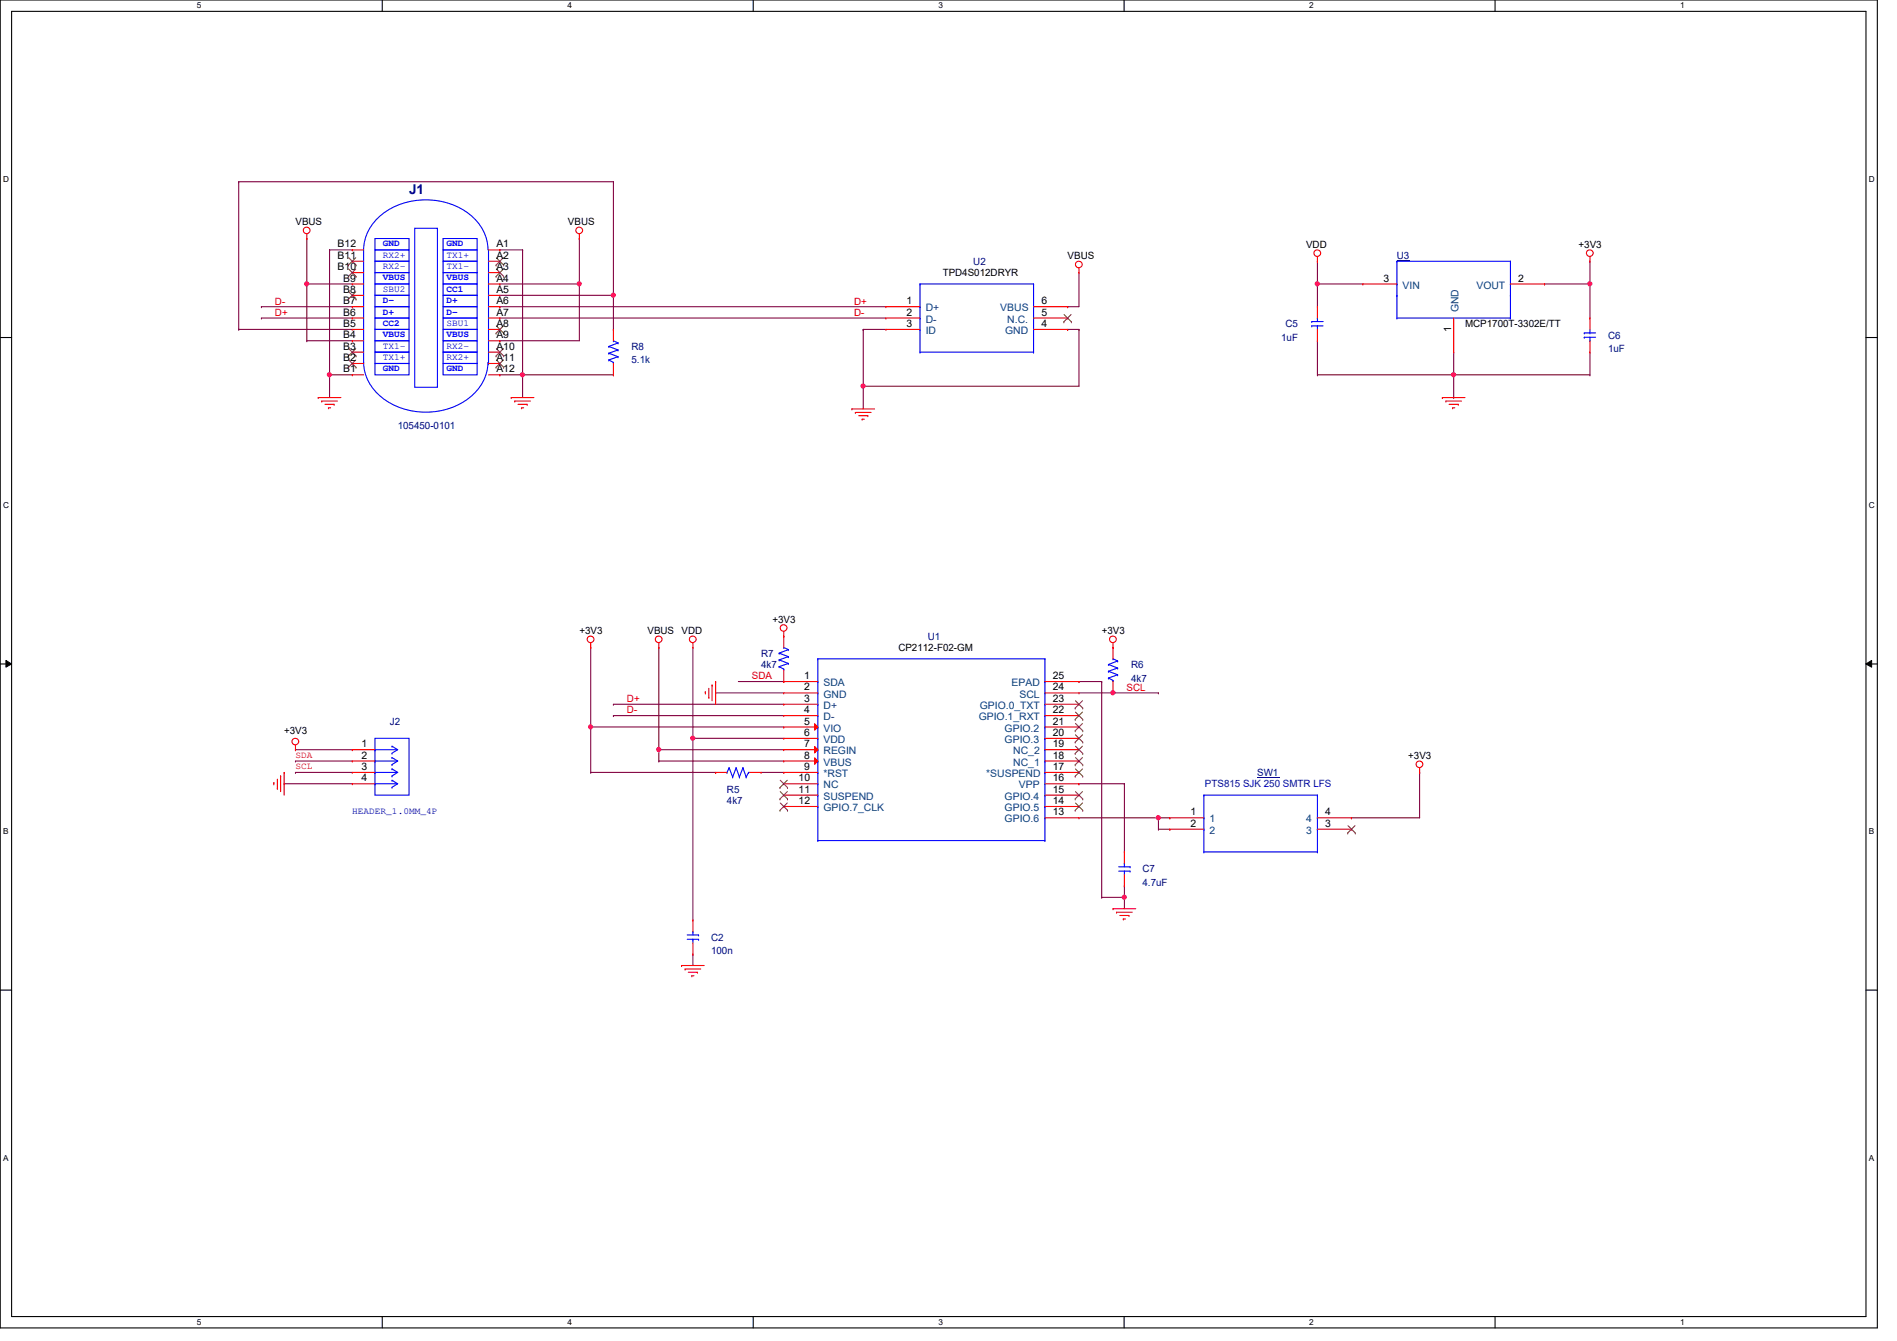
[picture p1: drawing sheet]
<svg xmlns="http://www.w3.org/2000/svg" width="297mm" height="210mm" viewBox="0 0 297 210" stroke-linecap="round" stroke-linejoin="round" font-family="sans-serif">
<path d="M0 0h294v207.9h-294zM1.8 1.8h290.4v204.3h-290.4z" fill="none" stroke="#000" stroke-width=".17"/>
<g fill="#fff">
<path d="M30.8 .2h.7v1.4h-.7z"/>
<path d="M30.8 206.2h.7v1.4h-.7z"/>
</g>
<path d="M59.9 0v1.8M59.9 206.1v1.8" fill="none" stroke="#000" stroke-width=".17"/>
<g fill="#fff">
<path d="M88.9 .2h.6v1.4h-.6z"/>
<path d="M88.9 206.2h.6v1.4h-.6z"/>
</g>
<path d="M117.9 0v1.8M117.9 206.1v1.8" fill="none" stroke="#000" stroke-width=".17"/>
<g fill="#fff">
<path d="M146.9 .2h.7v1.4h-.7z"/>
<path d="M146.9 206.2h.7v1.4h-.7z"/>
</g>
<path d="M176 0v1.8M176 206.1v1.8" fill="none" stroke="#000" stroke-width=".17"/>
<g fill="#fff">
<path d="M205 .2h.7v1.4h-.7z"/>
<path d="M205 206.2h.7v1.4h-.7z"/>
</g>
<path d="M234.1 0v1.8M234.1 206.1v1.8" fill="none" stroke="#000" stroke-width=".17"/>
<g fill="#fff">
<path d="M263.1 .2h.7v1.4h-.7z"/>
<path d="M263.1 206.2h.7v1.4h-.7z"/>
<path d="M.5 27.3h.9v1.4h-.9z"/>
<path d="M292.6 27.3h.9v1.4h-.9z"/>
<path d="M.5 78.4h.9v1.4h-.9z"/>
<path d="M292.6 78.4h.9v1.4h-.9z"/>
</g>
<path d="M0 52.8h1.8M292.2 52.8h1.8" fill="none" stroke="#000" stroke-width=".17"/>
<g fill="#fff">
<path d="M.5 129.5h.8v1.4h-.8z"/>
<path d="M292.6 129.5h.9v1.4h-.9z"/>
</g>
<path d="M0 103.9h1.8M292.2 103.9h1.8" fill="none" stroke="#000" stroke-width=".17"/>
<path d="M.9 103.4l.9 .5-.9 .5zM292.2 103.9l.9-.5v1z" fill="#000"/>
<path d="M.9 103.4l.9 .5-.9 .5zM292.2 103.9l.9-.5v1z" fill="none" stroke="#000" stroke-width=".16"/>
<g fill="#fff">
<path d="M.5 180.5h.8v1.4h-.8z"/>
<path d="M292.6 180.5h.9v1.4h-.9z"/>
</g>
<path d="M0 155h1.8M292.2 155h1.8" fill="none" stroke="#000" stroke-width=".17"/>
<path d="M58.7 115.6h5.3v8.9h-5.3z" fill="none" stroke="#00f" stroke-width=".17"/>
<path d="M103.2 119.1h.1M103.2 117.3h.1M103.2 119.1h19.5M103.2 117.3v1.8M168.9 108.5h5.4M174.3 108.5h.1" fill="none" stroke="#800040" stroke-width=".17"/>
<circle cx="174.3" cy="108.4" r=".32" fill="#f0f"/>
<circle cx="174.3" cy="108.4" r=".32" fill="none" stroke="#f0f" stroke-width=".17"/>
<path d="M92.5 113.8h30.2M108.5 115.6h.1M108.5 101.3v14.3M122.7 113.8h.1" fill="none" stroke="#800040" stroke-width=".17"/>
<circle cx="108.5" cy="115.5" r=".32" fill="#f0f"/>
<circle cx="108.5" cy="115.5" r=".32" fill="none" stroke="#f0f" stroke-width=".17"/>
<g fill="none" stroke="#800040" stroke-width=".17">
<path d="M135.2 51.6h.1M135.2 51.6v8.9M135.2 60.5h.1M135.2 60.5h33.7M96.1 112h.1M96.1 110.2h.1M96.1 112h26.6M96.1 110.2h26.6M108.5 115.6h.1M108.5 115.6h14.2M108.5 115.6v28.4M112.1 108.5h.1"/>
<path d="M112.1 108.5h10.6M108.5 144h.1M108.5 149.4h.1M108.5 149.4v1.7"/>
</g>
<circle cx="135.1" cy="60.4" r=".32" fill="#f0f"/>
<circle cx="135.1" cy="60.4" r=".32" fill="none" stroke="#f0f" stroke-width=".17"/>
<g fill="none" stroke="#800040" stroke-width=".17">
<path d="M51.6 39.1h.1M51.6 39.1h3.6M51.6 39.1v19.6M78.3 49.8h.1M78.3 48h.1M78.3 49.8h60.4M78.3 48h60.4M135.2 51.6h.1M135.2 51.6h3.5M168.9 51.6h.1M168.9 51.6v8.9M211.6 128h.1"/>
<path d="M222.3 120.9h.1M222.3 120.9v7.1h-10.7"/>
</g>
<circle cx="51.6" cy="58.6" r=".32" fill="#f0f"/>
<circle cx="51.6" cy="58.6" r=".32" fill="none" stroke="#f0f" stroke-width=".17"/>
<path d="M78.3 39.1h.1M78.3 39.1h3.5M81.8 39.1h.1M81.8 39.1v19.6M51.6 58.7h.1M51.6 58.7h3.6M51.6 58.7v3.5" fill="none" stroke="#800040" stroke-width=".17"/>
<circle cx="81.8" cy="58.6" r=".32" fill="#f0f"/>
<circle cx="81.8" cy="58.6" r=".32" fill="none" stroke="#f0f" stroke-width=".17"/>
<g fill="none" stroke="#800040" stroke-width=".17">
<path d="M48 37.3h.1M48 37.3v7.1M48 53.3h.1M48 53.3h7.2M78.3 58.7h.1M78.3 44.4h.1M78.3 53.3h.1M78.3 58.7h3.5M78.3 44.4h12.4M81.8 58.7h.1M81.8 58.7v3.5M90.7 44.4h.1"/>
<path d="M90.7 44.4v8.9h-12.4"/>
</g>
<circle cx="48" cy="44.4" r=".32" fill="#f0f"/>
<circle cx="48" cy="44.4" r=".32" fill="none" stroke="#f0f" stroke-width=".17"/>
<path d="M90.7 37.3h.1M90.7 37.3v7.1" fill="none" stroke="#800040" stroke-width=".17"/>
<circle cx="90.7" cy="44.4" r=".32" fill="#f0f"/>
<circle cx="90.7" cy="44.4" r=".32" fill="none" stroke="#f0f" stroke-width=".17"/>
<g fill="none" stroke="#800040" stroke-width=".17">
<path d="M40.9 48h.1M40.9 49.8h.1M40.9 48h14.3M40.9 49.8h14.3M48 44.4h.1M48 44.4h7.2M48 44.4v8.9M167.2 48h.1M167.2 51.6h.1M167.2 51.6h1.7M168.9 42.7h.1M168.9 42.7v5.3h-1.7"/>
<path d="M135.2 60.5h.1M135.2 60.5v3.5M103.2 101.3h.1M103.2 101.3v16M168.9 122.7h.1M168.9 122.7h7.2M168.9 128h12.5M176.1 122.7h.1M176.1 122.7v10.6M181.4 128h.1"/>
</g>
<circle cx="103.1" cy="117.3" r=".32" fill="#f0f"/>
<circle cx="103.1" cy="117.3" r=".32" fill="none" stroke="#f0f" stroke-width=".17"/>
<g fill="none" stroke="#800040" stroke-width=".17">
<path d="M103.2 117.3h.1M103.2 117.3h19.5M115.6 106.7h7.1M122.7 106.7h.1M168.9 106.7h.1M168.9 106.7h3.6M172.5 106.7h.1M172.5 106.7v33.8M176.1 138.7h.1M176.1 138.7v3.5M172.5 140.5h.1M172.5 140.5h3.6"/>
<path d="M176.1 140.5h.1"/>
</g>
<circle cx="176" cy="140.4" r=".32" fill="#f0f"/>
<circle cx="176" cy="140.4" r=".32" fill="none" stroke="#f0f" stroke-width=".17"/>
<path d="M241.8 44.4h.1M249 40.9h.1M249 40.9v3.5h-7.2" fill="none" stroke="#800040" stroke-width=".17"/>
<circle cx="248.9" cy="44.4" r=".32" fill="#f0f"/>
<circle cx="248.9" cy="44.4" r=".32" fill="none" stroke="#f0f" stroke-width=".17"/>
<path d="M206.3 40.9h.1M206.3 44.4h.1M206.3 40.9v3.5M206.3 44.4h7.1M249 44.4h.1M249 44.4v5.4" fill="none" stroke="#800040" stroke-width=".17"/>
<circle cx="206.3" cy="44.4" r=".32" fill="#f0f"/>
<circle cx="206.3" cy="44.4" r=".32" fill="none" stroke="#f0f" stroke-width=".17"/>
<path d="M206.3 44.4h.1M206.3 58.7h.1M206.3 44.4v3.6M206.3 53.3v5.4M206.3 58.7h21.3M227.6 58.7h.1M227.6 55.1v3.6" fill="none" stroke="#800040" stroke-width=".17"/>
<circle cx="227.6" cy="58.6" r=".32" fill="#f0f"/>
<circle cx="227.6" cy="58.6" r=".32" fill="none" stroke="#f0f" stroke-width=".17"/>
<path d="M227.6 58.7h.1M227.6 58.7v3.5M227.6 58.7h21.4M249 58.7h.1M249 55.1v3.6M227.6 62.2h.1M181.4 129.8h.1M181.4 129.8h1.8M183.2 129.8h.1M183.2 128h.1M183.2 128h-1.8v1.8" fill="none" stroke="#800040" stroke-width=".17"/>
<circle cx="181.4" cy="128" r=".32" fill="#f0f"/>
<circle cx="181.4" cy="128" r=".32" fill="none" stroke="#f0f" stroke-width=".17"/>
<path d="M92.5 101.3h.1M92.5 101.3v12.5" fill="none" stroke="#800040" stroke-width=".17"/>
<circle cx="92.5" cy="113.8" r=".32" fill="#f0f"/>
<circle cx="92.5" cy="113.8" r=".32" fill="none" stroke="#f0f" stroke-width=".17"/>
<g fill="none" stroke="#800040" stroke-width=".17">
<path d="M37.4 28.4h.1M37.4 28.4v23.2M37.4 28.4h58.7M96.1 28.4h.1M96.1 28.4v23.2M37.4 51.6h.1M37.4 51.6h17.8M78.3 46.2h17.8M81.8 58.7h14.3M96.1 46.2h.1M96.1 51.6h.1M96.1 58.7h.1"/>
<path d="M46.3 117.3h.1M46.3 119.1h.1M46.3 117.3h8.9M46.3 119.1h8.9M92.5 113.8v7.1M44.5 122.7h.1M44.5 122.7h10.7M46.3 120.9h.1M46.3 120.9h8.9M92.5 120.9h.1M92.5 120.9h19.6M112.1 120.9h.1"/>
<path d="M119.2 120.9h3.5M122.7 120.9h.1"/>
</g>
<circle cx="96" cy="46.2" r=".32" fill="#f0f"/>
<circle cx="96" cy="46.2" r=".32" fill="none" stroke="#f0f" stroke-width=".17"/>
<path d="M174.3 108.5h7.1M181.4 108.5h.1" fill="none" stroke="#800040" stroke-width=".17"/>
<g fill="none" stroke="#f00" stroke-width=".17">
<path d="M48 37.3h.1M48 36.6v.7M55.2 39.1h.1M55.2 39.1h1.7M76.5 39.1h1.8M78.3 39.1h.1M90.7 37.3h.1M90.7 36.6v.7M55.2 58.7h.1M55.2 55.1h.1M55.2 53.3h.1M55.2 51.6h.1"/>
<path d="M55.2 49.8h.1M55.2 48h.1M55.2 46.2h.1M55.2 44.4h.1M55.2 42.7h.1M55.2 40.9h.1M55.2 56.9h.1M55.2 40.9h1.7M55.2 42.7h1.7M55.2 44.4h1.7M55.2 46.2h1.7M55.2 48h1.7"/>
<path d="M55.2 49.8h1.7M55.2 51.6h1.7M55.2 53.3h1.7M55.2 55.1h1.7M55.2 56.9h1.7M55.2 58.7h1.7M76.5 40.9h1.8M76.5 42.7h1.8M76.5 44.4h1.8M76.5 46.2h1.8M76.5 48h1.8M76.5 49.8h1.8"/>
<path d="M76.5 51.6h1.8M76.5 53.3h1.8M76.5 55.1h1.8M76.5 56.9h1.8M76.5 58.7h1.8M78.3 40.9h.1M78.3 42.7h.1M78.3 44.4h.1M78.3 46.2h.1M78.3 48h.1M78.3 49.8h.1M78.3 51.6h.1"/>
<path d="M78.3 53.3h.1M78.3 55.1h.1M78.3 56.9h.1M78.3 58.7h.1M96.1 51.6h.1M96.1 58.7h.1M96.1 51.6v1.7M96.1 56.9v1.8M138.7 48h.1M138.7 49.8h.1M138.7 51.6h.1M138.7 48h5.4"/>
<path d="M138.7 49.8h5.4M138.7 51.6h5.4M161.8 48h5.4M161.8 49.8h5.4M161.8 51.6h5.4M167.2 51.6h.1M167.2 49.8h.1M167.2 48h.1M168.9 42.7h.1M168.9 42v.7M206.3 40.9h.1M206.3 53.3h.1"/>
<path d="M206.3 48h.1M206.3 40.2v.7M206.3 48v1.8M206.3 51.6v1.7M249 40.9h.1M249 49.8h.1M249 55.1h.1M249 40.2v.7M249 49.8v1.8M249 53.3v1.8M49.8 62.2h.1M49.8 62.2h3.6"/>
<path d="M50.4 62.8h.1M50.4 62.8h2.4M50.9 63.3h1.4M51.4 63.8h.1M51.4 63.8h.4M52.3 63.3h.1M80 62.2h.1M80 62.2h3.6M80.6 62.8h.1M80.6 62.8h2.5M81.1 63.3h1.4M81.7 63.8h.1"/>
<path d="M81.7 63.8h.3M82.5 63.3h.1M133.4 64h.1M133.4 64h3.5M133.9 64.6h.1M133.9 64.6h2.5M134.4 65.1h1.5M135 65.6h.1M135 65.6h.3M135.9 65.1h.1M225.8 62.2h.1M225.8 62.2h3.6"/>
<path d="M226.4 62.8h.1M226.4 62.8h2.5M226.9 63.3h1.4M227.5 63.8h.1M227.5 63.8h.3M228.3 63.3h.1M122.7 99.6h.1M122.7 98.8v.8M46.3 117.3h.1M46.3 116.6v.7M55.2 117.3h.1M55.2 119.1h.1"/>
<path d="M55.2 117.3h3.5M55.2 119.1h3.5M92.5 101.3h.1M92.5 100.6v.7M103.2 101.3h.1M103.2 100.6v.7M108.5 101.3h.1M108.5 100.6v.7M110.4 108.3h.1M110.4 108.3v.3M111 109.2h.1M111 107.7v1.5"/>
<path d="M111.5 107.2h.1M111.5 107.2v2.5M112.1 106.7h.1M112.1 106.7v3.5M122.7 106.7h.1M122.7 108.5h.1M122.7 110.2h.1M122.7 112h.1M122.7 106.7h5.4M122.7 108.5h5.4M122.7 110.2h5.4M122.7 112h5.4"/>
<path d="M174.3 101.3h.1M174.3 100.6v.7M42.9 122.5h.1M42.9 122.5v.4M43.4 123.4h.1M43.4 122v1.4M43.9 121.5h.1M43.9 121.5v2.4M44.5 120.9h.1M44.5 120.9v3.6M55.2 120.9h.1M55.2 122.7h.1"/>
<path d="M55.2 120.9h3.5M55.2 122.7h3.5M112.1 120.9h.1M112.1 120.9h1.7M117.4 120.9h1.8M119.2 120.9h.1M176.1 138.7h.1M176.1 133.3h.1M176.1 133.3v1.8M176.1 136.9v1.8M222.3 120.9h.1M222.3 120.2v.7"/>
<path d="M106.7 151.1h.1M106.7 151.1h3.6M107.3 151.7h.1M107.3 151.7h2.4M107.8 152.2h1.4M108.3 152.7h.1M108.3 152.7h.4M109.2 152.2h.1M174.3 142.2h.1M174.3 142.2h3.5M174.8 142.8h.1M174.8 142.8h2.5"/>
<path d="M175.3 143.3h1.5M175.9 143.8h.1M175.9 143.8h.3M176.8 143.3h.1"/>
<circle cx="48" cy="36.1" r=".52"/>
<circle cx="90.7" cy="36.1" r=".52"/>
<circle cx="206.3" cy="39.6" r=".52"/>
<circle cx="248.9" cy="39.6" r=".52"/>
<circle cx="168.9" cy="41.4" r=".52"/>
<circle cx="122.7" cy="98.3" r=".52"/>
<circle cx="46.3" cy="116.1" r=".52"/>
<circle cx="92.5" cy="100.1" r=".52"/>
<circle cx="103.1" cy="100.1" r=".52"/>
<circle cx="108.5" cy="100.1" r=".52"/>
<circle cx="174.3" cy="100.1" r=".52"/>
<circle cx="222.3" cy="119.6" r=".52"/>
</g>
<g fill="none" stroke="#00f" stroke-width=".17">
<path d="M58.7 37.3h5.3v1.8h-5.3zM58.7 39.1h5.3v1.8h-5.3zM64.9 35.7h3.6v24.9h-3.6zM69.4 37.3h5.3v1.8h-5.3zM69.4 39.1h5.3v1.8h-5.3zM76.4 39.1a7.7 7.7 0 0 0-4.8-6.8 11.4 11.4 0 0 0-12.6 2 7.1 7.1 0 0 0-2.1 4.8v17.6M76.5 39.1v17.8M56.9 56.7h.1M56.9 56.7a7.8 7.8 0 0 0 4.9 6.8 11.4 11.4 0 0 0 12.5-2 7 7 0 0 0 2.1-4.8M58.7 40.9h5.3v1.8h-5.3zM58.7 42.7h5.3v1.7h-5.3zM58.7 44.4h5.3v1.8h-5.3z"/>
<path d="M58.7 46.2h5.3v1.8h-5.3zM58.7 48h5.3v1.8h-5.3zM58.7 49.8h5.3v1.8h-5.3zM58.7 51.6h5.3v1.7h-5.3zM58.7 53.3h5.3v1.8h-5.3zM58.7 55.1h5.3v1.8h-5.3zM58.7 56.9h5.3v1.8h-5.3zM69.4 40.9h5.3v1.8h-5.3zM69.4 42.7h5.3v1.7h-5.3zM69.4 44.4h5.3v1.8h-5.3zM69.4 46.2h5.3v1.8h-5.3zM69.4 48h5.3v1.8h-5.3z"/>
<path d="M69.4 49.8h5.3v1.8h-5.3zM69.4 51.6h5.3v1.7h-5.3zM69.4 53.3h5.3v1.8h-5.3zM69.4 55.1h5.3v1.8h-5.3zM69.4 56.9h5.3v1.8h-5.3zM76.5 56.9h.1M95.3 56.3h.1M95.3 55.3h.1M95.3 54.2h.1M95.3 56.3l.8 .4M95.3 55.3l1.5 .5M95.3 54.2l1.5 .6"/>
<path d="M96.1 53.3h.1M96.1 56.7h.1M96.1 53.3l.7 .4M96.1 56.7v.2M96.8 55.8h.1M96.8 54.8h.1M96.8 53.7h.1M96.8 55.8l-1.5 .5M96.8 54.8l-1.5 .5M96.8 53.7l-1.5 .5M144.1 55.1h.1M144.1 44.4h.1"/>
<path d="M144.1 48h.1M144.1 49.8h.1M144.1 51.6h.1M144.1 44.4v10.7M144.1 55.1h17.7M144.1 44.4h17.7M161.8 55.1h.1M161.8 44.4h.1M161.8 51.6h.1M161.8 49.8h.1M161.8 48h.1M161.8 44.4v10.7"/>
<path d="M205.4 51h.1M205.4 50.3h.1M205.4 51h1.8M205.4 50.3h1.8M206.3 49.8h.1M206.3 51h.1M206.3 49.8v.5M206.3 51v.6M248.1 52.1h.1M248.1 52.8h.1M248.1 52.1h1.7M248.1 52.8h1.7"/>
<path d="M249 53.3h.1M249 52.1h.1M249 51.6v.5M249 52.8v.5M58.7 117.3h.1M58.7 119.1h.1M58.7 117.3h3.6M58.7 119.1h3.6M61.4 116.8h.1M61.4 118.6h.1M61.4 117.9h.1M61.4 119.7h.1"/>
<path d="M61.4 116.8l.9 .5M61.4 118.6l.9 .5M62.3 117.3l-.9 .6M62.3 119.1l-.9 .6M128.1 103.1h.1M128.1 106.7h.1M128.1 108.5h.1M128.1 110.2h.1M128.1 112h.1M128.1 113.8h.1M128.1 115.6h.1M128.1 117.3h.1"/>
<path d="M128.1 119.1h.1M128.1 103.1v28.5M128.1 103.1h35.5M163.6 103.1h.1M163.6 119.1h.1M163.6 117.3h.1M163.6 115.6h.1M163.6 113.8h.1M163.6 112h.1M163.6 110.2h.1M163.6 108.5h.1M163.6 106.7h.1"/>
<path d="M163.6 103.1v28.5M58.7 120.9h.1M58.7 122.7h.1M58.7 120.9h3.6M58.7 122.7h3.6M61.4 120.4h.1M61.4 122.1h.1M61.4 121.5h.1M61.4 123.2h.1M61.4 120.4l.9 .5M61.4 122.1l.9 .6M62.3 120.9l-.9 .6"/>
<path d="M62.3 122.7l-.9 .5M113.8 120.9h.1M114.2 120.2h.1M114.2 120.2l.5 1.4M114.2 120.2l-.4 .7M114.7 121.6h.1M115.3 120.2h.1M115.3 120.2l.5 1.4M115.3 120.2l-.6 1.4M115.8 121.6h.1M116.3 120.2h.1M116.3 120.2l.5 1.4"/>
<path d="M116.3 120.2l-.5 1.4M116.8 121.6h.1M117.2 120.9h.1M117.2 120.9h.2M117.2 120.9l-.4 .7M128.1 131.6h.1M128.1 120.9h.1M128.1 122.7h.1M128.1 124.5h.1M128.1 126.2h.1M128.1 131.6h35.5M163.6 131.6h.1"/>
<path d="M163.6 128h.1M163.6 126.2h.1M163.6 124.5h.1M163.6 122.7h.1M163.6 120.9h.1M175.2 136.4h1.7M175.2 135.7h1.7M176.1 135.1h.1M176.1 136.4h.1M176.1 135.1v.6M176.1 136.4v.5M176.9 136.4h.1"/>
<path d="M176.9 135.7h.1"/>
</g>
<g fill="none" stroke="#804000" stroke-width=".16">
<path d="M54.6 55.7h.1M54.6 46.8h.1M54.6 43.3h.1M54.6 41.5h.1M54.6 57.5h.1M54.6 54.6l1.1 1.1M54.6 45.7l1.1 1.1M54.6 42.1l1.1 1.2M54.6 40.3l1.1 1.2M54.6 56.3l1.1 1.2M55.7 54.6l-1.1 1.1M55.7 45.7l-1.1 1.1"/>
<path d="M55.7 42.1l-1.1 1.2M55.7 40.3l-1.1 1.2M55.7 56.3l-1.1 1.2M55.7 55.7h.1M55.7 46.8h.1M55.7 43.3h.1M55.7 41.5h.1M55.7 57.5h.1M77.7 41.5h.1M77.7 43.3h.1M77.7 52.2h.1M77.7 55.7h.1"/>
<path d="M77.7 57.5h.1M77.7 40.3l1.2 1.2M77.7 42.1l1.2 1.2M77.7 51l1.2 1.2M77.7 54.6l1.2 1.1M77.7 56.3l1.2 1.2M78.8 40.3l-1.1 1.2M78.8 42.1l-1.1 1.2M78.8 51l-1.1 1.2M78.8 54.6l-1.1 1.1M78.8 56.3l-1.1 1.2M78.9 41.5h.1"/>
<path d="M78.9 43.3h.1M78.9 52.2h.1M78.9 55.7h.1M78.9 57.5h.1M166.6 50.4h.1M166.6 49.2l1.2 1.2M167.7 49.2l-1.1 1.2M167.8 50.4h.1"/>
</g>
<path d="M127.5 113.3l.6 .5-.6 .5z" fill="#f00"/>
<path d="M122.7 113.8h.1M122.7 115.6h.1M122.7 113.8h5.4M122.7 115.6h5.4M127.5 113.3l.6 .5-.6 .5z" fill="none" stroke="#f00" stroke-width=".17"/>
<path d="M127.5 116.8l.6 .5-.6 .6z" fill="#f00"/>
<path d="M122.7 117.3h.1M122.7 117.3h5.4M127.5 116.8l.6 .5-.6 .6z" fill="none" stroke="#f00" stroke-width=".17"/>
<path d="M127.5 118.6l.6 .5-.6 .5z" fill="#f00"/>
<g fill="none" stroke="#f00" stroke-width=".17">
<path d="M213.4 44.4h.1M213.4 44.4h5.3M227.6 55.1h.1M227.6 49.8v5.3M236.5 44.4h5.3M241.8 44.4h.1M122.7 99.6h.1M122.7 99.6v1.7M122.7 119.1h.1M122.7 106.7h.1M122.7 119.1h5.4M122.7 104.9v1.8"/>
<path d="M127.5 118.6l.6 .5-.6 .5zM163.6 119.1h5.3M163.6 117.3h5.3M163.6 115.6h5.3M163.6 113.8h5.3M163.6 112h5.3M163.6 110.2h5.3M163.6 108.5h5.3M163.6 106.7h5.3M168.9 119.1h.1M168.9 117.3h.1M168.9 115.6h.1"/>
<path d="M168.9 113.8h.1M168.9 112h.1M168.9 110.2h.1M168.9 108.5h.1M168.9 106.7h.1M174.3 101.3h.1M174.3 108.5h.1M174.3 101.3v1.8M174.3 106.7v1.8M122.7 120.9h.1M122.7 122.7h.1M122.7 124.5h.1"/>
<path d="M122.7 126.2h.1M122.7 120.9h5.4M122.7 122.7h5.4M122.7 124.5h5.4M122.7 126.2h5.4M163.6 120.9h5.3M163.6 122.7h5.3M163.6 124.5h5.3M163.6 126.2h5.3M163.6 128h5.3M168.9 128h.1M168.9 126.2h.1"/>
<path d="M168.9 124.5h.1M168.9 122.7h.1M168.9 120.9h.1M183.2 128h.1M183.2 129.8h.1M183.2 128h5.3M183.2 129.8h5.3M206.3 128h5.3M206.3 129.8h5.3M211.6 129.8h.1M211.6 128h.1M108.5 149.4h.1"/>
<path d="M108.5 144h.1M108.5 144v1.8M108.5 147.6v1.8"/>
</g>
<g fill="none" stroke="#804000" stroke-width=".16">
<path d="M168.4 119.7h.1M168.4 117.9h.1M168.4 116.2h.1M168.4 114.4h.1M168.4 112.6h.1M168.4 110.8h.1M168.4 118.6l1.1 1.1M168.4 116.8l1.1 1.1M168.4 115l1.1 1.2M168.4 113.2l1.1 1.2M168.4 111.5l1.1 1.1M168.4 109.7l1.1 1.1"/>
<path d="M169.5 118.6l-1.1 1.1M169.5 116.8l-1.1 1.1M169.5 115l-1.1 1.2M169.5 113.2l-1.1 1.2M169.5 111.5l-1.1 1.1M169.5 109.7l-1.1 1.1M169.5 119.7h.1M169.5 117.9h.1M169.5 116.2h.1M169.5 114.4h.1M169.5 112.6h.1M169.5 110.8h.1"/>
<path d="M122.1 123.3h.1M122.1 125.1h.1M122.1 126.8h.1M122.2 122.1l1.1 1.2M122.2 123.9l1.1 1.2M122.2 125.7l1.1 1.1M123.3 122.1l-1.2 1.2M123.3 123.9l-1.2 1.2M123.3 125.7l-1.2 1.1M123.3 123.3h.1M123.3 125.1h.1M123.3 126.8h.1"/>
<path d="M168.4 126.8h.1M168.4 125.1h.1M168.4 121.5h.1M168.4 125.7l1.1 1.1M168.4 123.9l1.1 1.2M168.4 120.4l1.1 1.1M169.5 125.7l-1.1 1.1M169.5 123.9l-1.1 1.2M169.5 120.4l-1.1 1.1M169.5 126.8h.1M169.5 125.1h.1M169.5 121.5h.1"/>
<path d="M211 130.4h.1M211.1 129.2l1.1 1.2M212.2 129.2l-1.2 1.2M212.2 130.4h.1"/>
</g>
<g fill="none" stroke="#00f" stroke-width=".17">
<path d="M218.7 49.8h.1M218.7 40.9h.1M218.7 44.4h.1M218.7 46.2h.1M218.7 40.9v8.9M218.7 49.8h17.8M218.7 40.9h17.8M236.5 49.8h.1M236.5 40.9h.1M236.5 46.2h.1M236.5 44.4h.1M236.5 40.9v8.9"/>
<path d="M122 104.4h.1M122 103.3h.1M122 102.2h.1M122 104.4l.7 .3M122 103.3l1.4 .5M122 102.2l1.4 .6M122.7 101.3h.1M122.7 104.7h.1M122.7 101.3l.7 .4M122.7 104.7v.2M123.4 103.8h.1M123.4 102.8h.1"/>
<path d="M123.4 101.7h.1M123.4 103.8l-1.4 .6M123.4 102.8l-1.4 .5M123.4 101.7l-1.4 .5M173.6 106.1h.1M173.6 105.1h.1M173.6 104h.1M173.6 106.1l.7 .4M173.6 105.1l1.4 .5M173.6 104l1.4 .6M174.3 103.1h.1M174.3 106.5h.1"/>
<path d="M174.3 103.1l.7 .4M174.3 106.5v.2M175 105.6h.1M175 104.6h.1M175 103.5h.1M175 105.6l-1.4 .5M175 104.6l-1.4 .5M175 103.5l-1.4 .5M188.5 133.3h.1M188.5 124.5h.1M188.5 128h.1M188.5 129.8h.1"/>
<path d="M188.5 124.5v8.8M188.5 133.3h17.8M188.5 124.5h17.8M206.3 133.3h.1M206.3 124.5h.1M206.3 129.8h.1M206.3 128h.1M206.3 124.5v8.8M107.6 147h1.8M107.6 146.3h1.8M108.5 145.8h.1M108.5 147h.1"/>
<path d="M108.5 145.8v.5M108.5 147v.6M109.4 147h.1M109.4 146.3h.1"/>
</g>
<path d="M218.7 40.8h2.1M196.8 121.7h3.6" fill="none" stroke="#000080" stroke-width=".16"/>
<circle cx="174.3" cy="108.4" r=".32" fill="#f0f"/>
<circle cx="174.3" cy="108.4" r=".32" fill="none" stroke="#f0f" stroke-width=".17"/>
<circle cx="108.5" cy="115.5" r=".32" fill="#f0f"/>
<circle cx="108.5" cy="115.5" r=".32" fill="none" stroke="#f0f" stroke-width=".17"/>
<circle cx="135.1" cy="60.4" r=".32" fill="#f0f"/>
<circle cx="135.1" cy="60.4" r=".32" fill="none" stroke="#f0f" stroke-width=".17"/>
<circle cx="51.6" cy="58.6" r=".32" fill="#f0f"/>
<circle cx="51.6" cy="58.6" r=".32" fill="none" stroke="#f0f" stroke-width=".17"/>
<circle cx="81.8" cy="58.6" r=".32" fill="#f0f"/>
<circle cx="81.8" cy="58.6" r=".32" fill="none" stroke="#f0f" stroke-width=".17"/>
<circle cx="48" cy="44.4" r=".32" fill="#f0f"/>
<circle cx="48" cy="44.4" r=".32" fill="none" stroke="#f0f" stroke-width=".17"/>
<circle cx="90.7" cy="44.4" r=".32" fill="#f0f"/>
<circle cx="90.7" cy="44.4" r=".32" fill="none" stroke="#f0f" stroke-width=".17"/>
<circle cx="103.1" cy="117.3" r=".32" fill="#f0f"/>
<circle cx="103.1" cy="117.3" r=".32" fill="none" stroke="#f0f" stroke-width=".17"/>
<circle cx="176" cy="140.4" r=".32" fill="#f0f"/>
<circle cx="176" cy="140.4" r=".32" fill="none" stroke="#f0f" stroke-width=".17"/>
<circle cx="248.9" cy="44.4" r=".32" fill="#f0f"/>
<circle cx="248.9" cy="44.4" r=".32" fill="none" stroke="#f0f" stroke-width=".17"/>
<circle cx="206.3" cy="44.4" r=".32" fill="#f0f"/>
<circle cx="206.3" cy="44.4" r=".32" fill="none" stroke="#f0f" stroke-width=".17"/>
<circle cx="227.6" cy="58.6" r=".32" fill="#f0f"/>
<circle cx="227.6" cy="58.6" r=".32" fill="none" stroke="#f0f" stroke-width=".17"/>
<circle cx="181.4" cy="128" r=".32" fill="#f0f"/>
<circle cx="181.4" cy="128" r=".32" fill="none" stroke="#f0f" stroke-width=".17"/>
<circle cx="92.5" cy="113.8" r=".32" fill="#f0f"/>
<circle cx="92.5" cy="113.8" r=".32" fill="none" stroke="#f0f" stroke-width=".17"/>
<circle cx="96" cy="46.2" r=".32" fill="#f0f"/>
<circle cx="96" cy="46.2" r=".32" fill="none" stroke="#f0f" stroke-width=".17"/>
<text font-size="2.1" fill="#000080" x="64" y="30.4">J1</text>
<g font-size="1.6">
<text x="46.3" y="35.2">VBUS</text>
<text x="88.9" y="35.2">VBUS</text>
<text x="52.9" y="40.5">B11</text>
<text x="52.9" y="38.7">B12</text>
<text x="77.7" y="38.7">A1</text>
<text x="77.7" y="40.5">A2</text>
<text x="167.2" y="40.6">VBUS</text>
<text x="204.5" y="38.8">VDD</text>
<text x="247.2" y="38.8">+3V3</text>
<text x="52.9" y="42.3">B10</text>
<text x="53.8" y="47.6">B7</text>
<text x="53.8" y="45.8">B8</text>
<text x="53.8" y="44.1">B9</text>
<text x="77.7" y="42.3">A3</text>
<text x="77.7" y="44.1">A4</text>
<text x="77.7" y="45.8">A5</text>
<text x="77.7" y="47.6">A6</text>
<text x="141.9" y="47.6">1</text>
<text x="147.6" y="43.2">TPD4S012DRYR</text>
<text x="163.1" y="47.6">6</text>
<text x="216.6" y="44.1">3</text>
<text x="237.7" y="44.1">2</text>
<text x="53.8" y="53">B4</text>
<text x="53.8" y="51.2">B5</text>
<text x="53.8" y="49.4">B6</text>
<text x="77.7" y="49.4">A7</text>
<text x="77.7" y="51.2">A8</text>
<text x="77.7" y="53">A9</text>
<text x="141.9" y="49.4">2</text>
<text x="141.9" y="51.2">3</text>
<text x="163.1" y="51.2">4</text>
<text x="163.1" y="49.4">5</text>
<text x="227.2" y="51.9" transform="rotate(-90 227.2 51.9)">1</text>
<text x="229.4" y="51.2">MCP1700T-3302E/TT</text>
<text x="53.8" y="58.3">B1</text>
<text x="53.8" y="54.7">B3</text>
<text x="53.8" y="56.5">B2</text>
<text x="77.7" y="54.7">A10</text>
<text x="77.7" y="56.5">A11</text>
<text x="77.7" y="58.3">A12</text>
<text x="90.7" y="99.2">+3V3</text>
<text x="101.4" y="99.2">VBUS</text>
<text x="106.7" y="99.2">VDD</text>
<text x="120.9" y="97.5">+3V3</text>
<text x="140.7" y="101.9">CP2112-F02-GM</text>
<text x="172.5" y="99.2">+3V3</text>
<text x="125.9" y="106.3">1</text>
<text x="164.8" y="106.3">25</text>
<text x="125.9" y="108.1">2</text>
<text x="125.9" y="109.9">3</text>
<text x="125.9" y="111.6">4</text>
<text x="125.9" y="113.4">5</text>
<text x="164.8" y="113.4">21</text>
<text x="164.8" y="111.6">22</text>
<text x="164.8" y="109.9">23</text>
<text x="164.8" y="108.1">24</text>
<text x="44.5" y="114.9">+3V3</text>
<text x="56.6" y="117">1</text>
<text x="56.6" y="118.7">2</text>
<text x="125.9" y="115.2">6</text>
<text x="125.9" y="117">7</text>
<text x="125.9" y="118.7">8</text>
<text x="164.8" y="118.7">18</text>
<text x="164.8" y="117">19</text>
<text x="164.8" y="115.2">20</text>
<text x="220.5" y="118.8">+3V3</text>
<text x="56.6" y="120.5">3</text>
<text x="56.6" y="122.3">4</text>
<text x="125" y="122.3">10</text>
<text x="125" y="124.1">11</text>
<text x="125" y="125.9">12</text>
<text x="125.9" y="120.5">9</text>
<text x="164.8" y="125.9">14</text>
<text x="164.8" y="124.1">15</text>
<text x="164.8" y="122.3">16</text>
<text x="164.8" y="120.5">17</text>
<text x="164.8" y="127.6">13</text>
<text x="186.4" y="127.6">1</text>
<text x="186.4" y="129.4">2</text>
<text x="207.5" y="129.4">3</text>
<text x="207.5" y="127.6">4</text>
</g>
<g font-size="1.6" fill="#000080">
<text x="152.4" y="41.4">U2</text>
<text x="218.7" y="40.6">U3</text>
<text x="200.6" y="53.3">1uF</text>
<text x="201.3" y="51.2">C5</text>
<text x="251.8" y="53">C6</text>
<text x="98.9" y="54.8">R8</text>
<text x="98.9" y="56.9">5.1k</text>
<text x="251.8" y="55.1">1uF</text>
<text x="62.3" y="67.2">105450-0101</text>
<text x="145.3" y="100.1">U1</text>
<text x="119.2" y="102.8">R7</text>
<text x="119.2" y="104.6">4k7</text>
<text x="177.1" y="104.6">R6</text>
<text x="177.1" y="106.7">4k7</text>
<text x="61" y="113.5">J2</text>
<text x="113.8" y="124.1">R5</text>
<text x="113.8" y="125.9">4k7</text>
<text x="196.8" y="121.5">SW1</text>
<text x="178.9" y="136.6">C7</text>
<text x="178.9" y="138.7">4.7uF</text>
<text x="111.3" y="147.2">C2</text>
<text x="111.3" y="149.4">100n</text>
</g>
<g font-size="1.6" fill="#f00">
<text x="43" y="47.7">D-</text>
<text x="133.7" y="47.7">D+</text>
<text x="43" y="49.4">D+</text>
<text x="133.7" y="49.4">D-</text>
<text x="117.7" y="106.3">SDA</text>
<text x="98.2" y="111.7">D-</text>
<text x="98.2" y="109.9">D+</text>
<text x="176.4" y="108.1">SCL</text>
</g>
<g font-size="1.6" fill="#004080">
<text x="219.6" y="45.2">VIN</text>
<text x="231.2" y="45.2">VOUT</text>
<text x="144.9" y="48.7">D+</text>
<text x="144.9" y="50.5">D-</text>
<text x="144.9" y="52.3">ID</text>
<text x="156.6" y="48.7">VBUS</text>
<text x="157.4" y="52.3">GND</text>
<text x="157.7" y="50.5">N.C.</text>
<text x="228.4" y="48.9" transform="rotate(-90 228.4 48.9)">GND</text>
<text x="128.9" y="107.4">SDA</text>
<text x="158.4" y="107.4">EPAD</text>
<text x="128.9" y="109.2">GND</text>
<text x="128.9" y="111">D+</text>
<text x="128.9" y="112.7">D-</text>
<text x="153.2" y="112.7">GPIO.1_RXT</text>
<text x="153.4" y="111">GPIO.0_TXT</text>
<text x="159.6" y="109.2">SCL</text>
<text x="128.9" y="114.5">VIO</text>
<text x="128.9" y="116.3">VDD</text>
<text x="128.9" y="118.1">REGIN</text>
<text x="128.9" y="119.8">VBUS</text>
<text x="157.3" y="116.3">GPIO.3</text>
<text x="157.3" y="114.5">GPIO.2</text>
<text x="158.7" y="119.8">NC_1</text>
<text x="158.7" y="118.1">NC_2</text>
<text x="128.9" y="121.6">*RST</text>
<text x="128.9" y="123.4">NC</text>
<text x="128.9" y="125.2">SUSPEND</text>
<text x="154.4" y="121.6">*SUSPEND</text>
<text x="157.3" y="125.2">GPIO.4</text>
<text x="159.6" y="123.4">VPP</text>
<text x="128.9" y="127">GPIO.7_CLK</text>
<text x="157.3" y="128.7">GPIO.6</text>
<text x="157.3" y="127">GPIO.5</text>
<text x="189.4" y="128.7">1</text>
<text x="189.4" y="130.5">2</text>
<text x="204.5" y="130.5">3</text>
<text x="204.5" y="128.7">4</text>
</g>
<text font-size="1.6" fill="#0000a0" x="188.7" y="123.2">PTS815 SJK 250 SMTR LFS</text>
<g font-size="1.5" fill="#00f">
<text x="59.9" y="38.6">GND</text>
<text x="59.9" y="40.3">RX2+</text>
<text x="69.9" y="38.6">GND</text>
<text x="69.9" y="40.3">TX1+</text>
<text x="59.9" y="45.7">SBU2</text>
<text x="59.9" y="47.5">D-</text>
<text x="59.9" y="43.9">VBUS</text>
<text x="59.9" y="42.1">RX2-</text>
<text x="69.9" y="43.9">VBUS</text>
<text x="69.9" y="47.5">D+</text>
<text x="69.9" y="45.7">CC1</text>
<text x="69.9" y="42.1">TX1-</text>
<text x="59.9" y="52.8">VBUS</text>
<text x="59.9" y="51">CC2</text>
<text x="59.9" y="49.2">D+</text>
<text x="69.9" y="52.8">VBUS</text>
<text x="69.9" y="49.2">D-</text>
<text x="69.9" y="51">SBU1</text>
<text x="59.9" y="58.1">GND</text>
<text x="59.9" y="56.3">TX1+</text>
<text x="59.9" y="54.6">TX1-</text>
<text x="69.9" y="56.3">RX2+</text>
<text x="69.9" y="54.6">RX2-</text>
<text x="69.9" y="58.1">GND</text>
</g>
<g font-size="1.5" fill="#f00">
<text x="46.3" y="118.6">SDA</text>
<text x="46.3" y="120.4">SCL</text>
</g>
<text font-size="1.5" fill="#0000a0" x="55.2" y="127.5">HEADER_1.0MM_4P</text>
<g font-size="1.3">
<text x="30.8" y="1.3">5</text>
<text x="88.9" y="1.3">4</text>
<text x="146.9" y="1.3">3</text>
<text x="205" y="1.3">2</text>
<text x="263.1" y="1.3">1</text>
<text x=".5" y="28.4">D</text>
<text x="292.6" y="28.4">D</text>
<text x=".5" y="79.5">C</text>
<text x="292.6" y="79.5">C</text>
<text x=".5" y="130.6">B</text>
<text x="292.6" y="130.6">B</text>
<text x=".5" y="181.7">A</text>
<text x="292.6" y="181.7">A</text>
<text x="30.8" y="207.4">5</text>
<text x="88.9" y="207.4">4</text>
<text x="146.9" y="207.4">3</text>
<text x="205" y="207.4">2</text>
<text x="263.1" y="207.4">1</text>
</g>
</svg>
